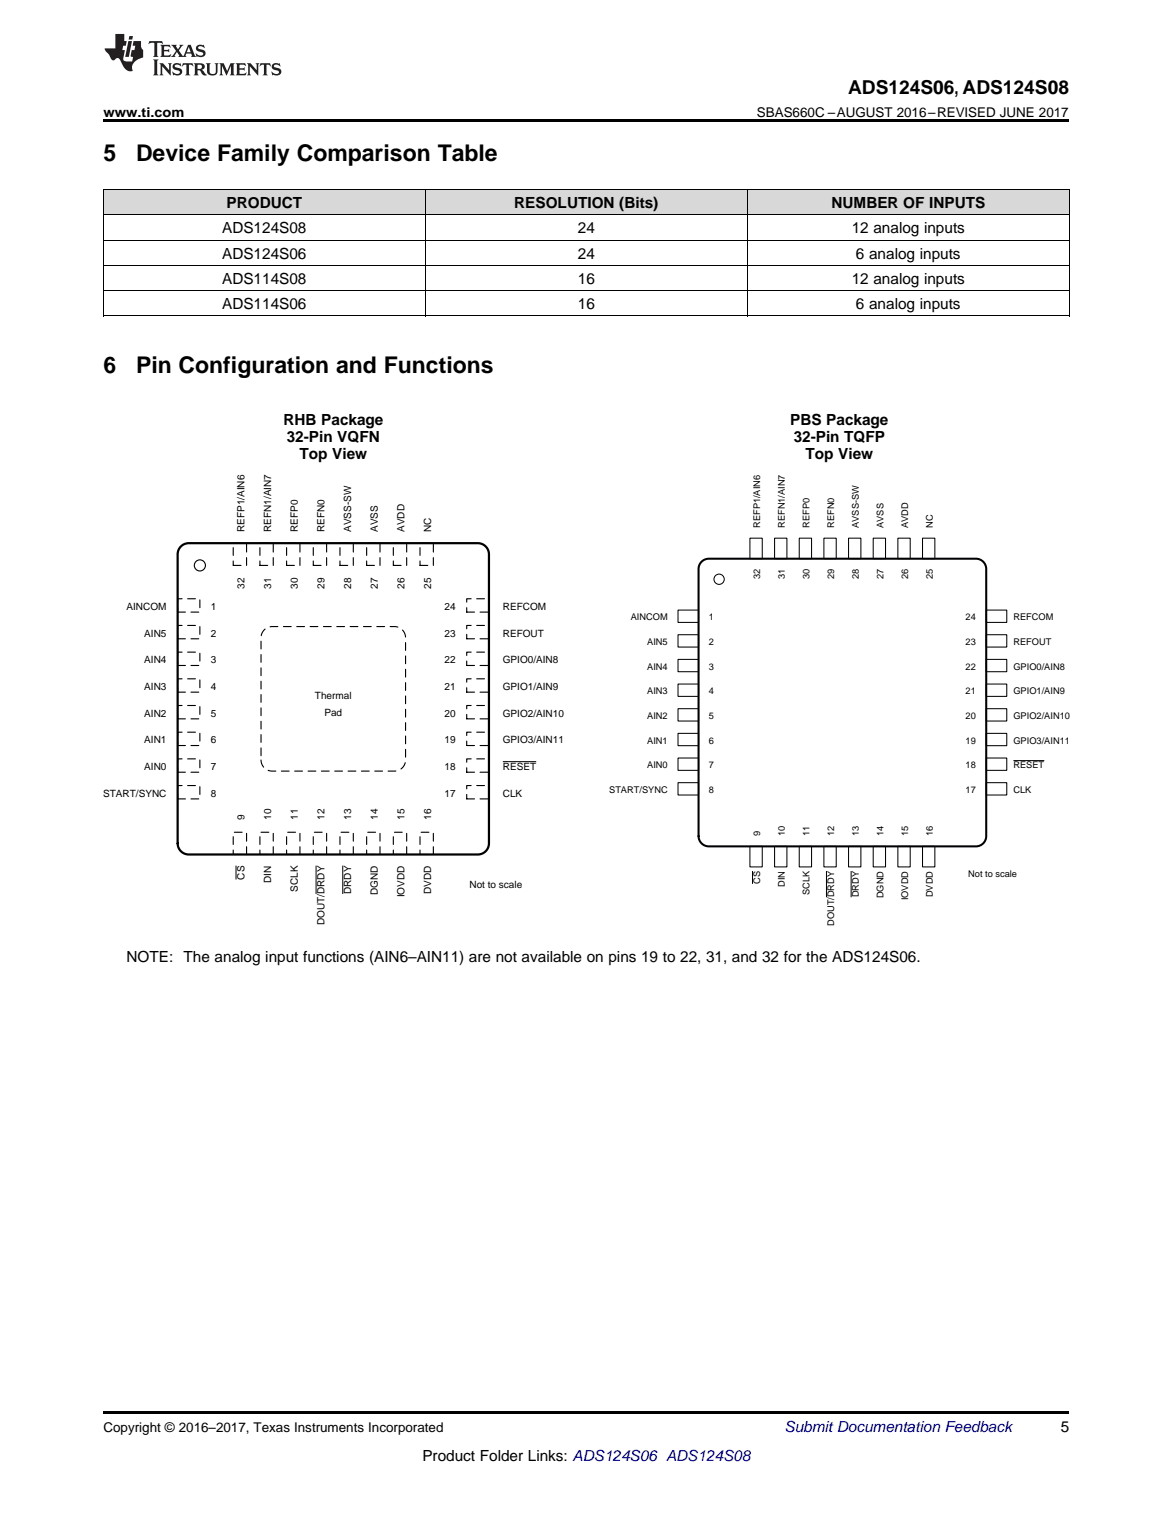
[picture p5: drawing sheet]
<svg xmlns="http://www.w3.org/2000/svg" width="216mm" height="279mm" viewBox="0 0 216 279" stroke-linecap="round" stroke-linejoin="round" font-family="sans-serif">
<g fill="#d8d8d8">
<path d="M19 34.9h59.3v4.7h-59.3z"/>
<path d="M78.3 34.9h59.3v4.7h-59.3z"/>
<path d="M137.6 34.9h59.2v4.7h-59.2z"/>
</g>
<path d="M19 259.7h177.8v.5h-177.8z" fill="#000"/>
<path d="M138 99.1h2.3v3.7h-2.3z" fill-rule="evenodd" fill="#fff"/>
<path d="M138 99.1h2.3v3.7h-2.3z" fill="none" stroke="#000" stroke-width=".19"/>
<path d="M138 155.8h2.3v3.8h-2.3z" fill-rule="evenodd" fill="#fff"/>
<path d="M138 155.8h2.3v3.8h-2.3z" fill="none" stroke="#000" stroke-width=".19"/>
<path d="M138.5 160.3v2.4" fill="none" stroke="#000" stroke-width=".18"/>
<path d="M124.8 112.3h3.8v2.3h-3.8z" fill-rule="evenodd" fill="#fff"/>
<path d="M124.8 112.3h3.8v2.3h-3.8z" fill="none" stroke="#000" stroke-width=".19"/>
<path d="M181.5 112.3h3.8v2.3h-3.8z" fill-rule="evenodd" fill="#fff"/>
<path d="M181.5 112.3h3.8v2.3h-3.8z" fill="none" stroke="#000" stroke-width=".19"/>
<path d="M142.6 99.1h2.2v3.7h-2.2z" fill-rule="evenodd" fill="#fff"/>
<path d="M142.6 99.1h2.2v3.7h-2.2z" fill="none" stroke="#000" stroke-width=".19"/>
<path d="M142.6 155.8h2.2v3.8h-2.2z" fill-rule="evenodd" fill="#fff"/>
<path d="M142.6 155.8h2.2v3.8h-2.2z" fill="none" stroke="#000" stroke-width=".19"/>
<path d="M124.8 116.8h3.8v2.3h-3.8z" fill-rule="evenodd" fill="#fff"/>
<path d="M124.8 116.8h3.8v2.3h-3.8z" fill="none" stroke="#000" stroke-width=".19"/>
<path d="M181.5 116.8h3.8v2.3h-3.8z" fill-rule="evenodd" fill="#fff"/>
<path d="M181.5 116.8h3.8v2.3h-3.8z" fill="none" stroke="#000" stroke-width=".19"/>
<path d="M147.1 99.1h2.3v3.7h-2.3z" fill-rule="evenodd" fill="#fff"/>
<path d="M147.1 99.1h2.3v3.7h-2.3z" fill="none" stroke="#000" stroke-width=".19"/>
<path d="M147.1 155.8h2.3v3.8h-2.3z" fill-rule="evenodd" fill="#fff"/>
<path d="M147.1 155.8h2.3v3.8h-2.3z" fill="none" stroke="#000" stroke-width=".19"/>
<path d="M124.8 121.4h3.8v2.2h-3.8z" fill-rule="evenodd" fill="#fff"/>
<path d="M124.8 121.4h3.8v2.2h-3.8z" fill="none" stroke="#000" stroke-width=".19"/>
<path d="M181.5 121.4h3.8v2.2h-3.8z" fill-rule="evenodd" fill="#fff"/>
<path d="M181.5 121.4h3.8v2.2h-3.8z" fill="none" stroke="#000" stroke-width=".19"/>
<path d="M151.6 99.1h2.3v3.7h-2.3z" fill-rule="evenodd" fill="#fff"/>
<path d="M151.6 99.1h2.3v3.7h-2.3z" fill="none" stroke="#000" stroke-width=".19"/>
<path d="M151.6 155.8h2.3v3.8h-2.3z" fill-rule="evenodd" fill="#fff"/>
<path d="M151.6 155.8h2.3v3.8h-2.3z" fill="none" stroke="#000" stroke-width=".19"/>
<path d="M152.1 160.3v4.8" fill="none" stroke="#000" stroke-width=".18"/>
<path d="M124.8 125.9h3.8v2.3h-3.8z" fill-rule="evenodd" fill="#fff"/>
<path d="M124.8 125.9h3.8v2.3h-3.8z" fill="none" stroke="#000" stroke-width=".19"/>
<path d="M181.5 125.9h3.8v2.3h-3.8z" fill-rule="evenodd" fill="#fff"/>
<path d="M181.5 125.9h3.8v2.3h-3.8z" fill="none" stroke="#000" stroke-width=".19"/>
<path d="M156.2 99.1h2.3v3.7h-2.3z" fill-rule="evenodd" fill="#fff"/>
<path d="M156.2 99.1h2.3v3.7h-2.3z" fill="none" stroke="#000" stroke-width=".19"/>
<path d="M156.2 155.8h2.3v3.8h-2.3z" fill-rule="evenodd" fill="#fff"/>
<path d="M156.2 155.8h2.3v3.8h-2.3z" fill="none" stroke="#000" stroke-width=".19"/>
<path d="M156.7 160.3v4.8" fill="none" stroke="#000" stroke-width=".18"/>
<path d="M124.8 130.4h3.8v2.3h-3.8z" fill-rule="evenodd" fill="#fff"/>
<path d="M124.8 130.4h3.8v2.3h-3.8z" fill="none" stroke="#000" stroke-width=".19"/>
<path d="M181.5 130.4h3.8v2.3h-3.8z" fill-rule="evenodd" fill="#fff"/>
<path d="M181.5 130.4h3.8v2.3h-3.8z" fill="none" stroke="#000" stroke-width=".19"/>
<path d="M160.7 99.1h2.3v3.7h-2.3z" fill-rule="evenodd" fill="#fff"/>
<path d="M160.7 99.1h2.3v3.7h-2.3z" fill="none" stroke="#000" stroke-width=".19"/>
<path d="M160.7 155.8h2.3v3.8h-2.3z" fill-rule="evenodd" fill="#fff"/>
<path d="M160.7 155.8h2.3v3.8h-2.3z" fill="none" stroke="#000" stroke-width=".19"/>
<path d="M124.8 135h3.8v2.3h-3.8z" fill-rule="evenodd" fill="#fff"/>
<path d="M124.8 135h3.8v2.3h-3.8z" fill="none" stroke="#000" stroke-width=".19"/>
<path d="M181.5 135h3.8v2.3h-3.8z" fill-rule="evenodd" fill="#fff"/>
<path d="M181.5 135h3.8v2.3h-3.8z" fill="none" stroke="#000" stroke-width=".19"/>
<path d="M165.3 99.1h2.2v3.7h-2.2z" fill-rule="evenodd" fill="#fff"/>
<path d="M165.3 99.1h2.2v3.7h-2.2z" fill="none" stroke="#000" stroke-width=".19"/>
<path d="M165.3 155.8h2.2v3.8h-2.2z" fill-rule="evenodd" fill="#fff"/>
<path d="M165.3 155.8h2.2v3.8h-2.2z" fill="none" stroke="#000" stroke-width=".19"/>
<path d="M124.8 139.5h3.8v2.3h-3.8z" fill-rule="evenodd" fill="#fff"/>
<path d="M124.8 139.5h3.8v2.3h-3.8z" fill="none" stroke="#000" stroke-width=".19"/>
<path d="M181.5 139.5h3.8v2.3h-3.8z" fill-rule="evenodd" fill="#fff"/>
<path d="M181.5 139.5h3.8v2.3h-3.8z" fill="none" stroke="#000" stroke-width=".19"/>
<path d="M186.5 140h5.7" fill="none" stroke="#000" stroke-width=".18"/>
<path d="M169.8 99.1h2.3v3.7h-2.3z" fill-rule="evenodd" fill="#fff"/>
<path d="M169.8 99.1h2.3v3.7h-2.3z" fill="none" stroke="#000" stroke-width=".19"/>
<path d="M169.8 155.8h2.3v3.8h-2.3z" fill-rule="evenodd" fill="#fff"/>
<path d="M169.8 155.8h2.3v3.8h-2.3z" fill="none" stroke="#000" stroke-width=".19"/>
<path d="M124.8 144.1h3.8v2.2h-3.8z" fill-rule="evenodd" fill="#fff"/>
<path d="M124.8 144.1h3.8v2.2h-3.8z" fill="none" stroke="#000" stroke-width=".19"/>
<path d="M181.5 144.1h3.8v2.2h-3.8z" fill-rule="evenodd" fill="#fff"/>
<g fill="none" stroke="#000" stroke-width=".19">
<path d="M181.5 144.1h3.8v2.2h-3.8z"/>
<circle cx="132.4" cy="106.6" r=".95"/>
</g>
<path d="M129.1 103.4l.9-.5 .5-.1h49.1a1.89 1.89 0 0 1 1.9 1.9v49.2a1.89 1.89 0 0 1-1.9 1.9h-49.1a1.89 1.89 0 0 1-1.9-1.9v-49.2v-.5z" fill="none" stroke="#000" stroke-width=".38"/>
<path d="M42.9 100h2.5v4.1h-2.5z" fill-rule="evenodd" fill="#fff"/>
<path d="M42.9 100h2.5v4.1h-2.5z" fill="none" stroke="#000" stroke-width=".2" stroke-dasharray="1.4 1"/>
<path d="M42.9 153.2h2.5v4.1h-2.5z" fill-rule="evenodd" fill="#fff"/>
<path d="M42.9 153.2h2.5v4.1h-2.5z" fill="none" stroke="#000" stroke-width=".2" stroke-dasharray="1.4 1"/>
<path d="M43.4 159.3v2.6" fill="none" stroke="#000" stroke-width=".18"/>
<path d="M32.7 110.2h4.1v2.5h-4.1z" fill-rule="evenodd" fill="#fff"/>
<path d="M32.7 110.2h4.1v2.5h-4.1z" fill="none" stroke="#000" stroke-width=".2" stroke-dasharray="1.4 1"/>
<path d="M85.9 110.2h4.1v2.5h-4.1z" fill-rule="evenodd" fill="#fff"/>
<path d="M85.9 110.2h4.1v2.5h-4.1z" fill="none" stroke="#000" stroke-width=".2" stroke-dasharray="1.4 1"/>
<path d="M47.8 100h2.5v4.1h-2.5z" fill-rule="evenodd" fill="#fff"/>
<path d="M47.8 100h2.5v4.1h-2.5z" fill="none" stroke="#000" stroke-width=".2" stroke-dasharray="1.4 1"/>
<path d="M47.8 153.2h2.5v4.1h-2.5z" fill-rule="evenodd" fill="#fff"/>
<path d="M47.8 153.2h2.5v4.1h-2.5z" fill="none" stroke="#000" stroke-width=".2" stroke-dasharray="1.4 1"/>
<path d="M32.7 115.1h4.1v2.5h-4.1z" fill-rule="evenodd" fill="#fff"/>
<path d="M32.7 115.1h4.1v2.5h-4.1z" fill="none" stroke="#000" stroke-width=".2" stroke-dasharray="1.4 1"/>
<path d="M85.9 115.1h4.1v2.5h-4.1z" fill-rule="evenodd" fill="#fff"/>
<path d="M85.9 115.1h4.1v2.5h-4.1z" fill="none" stroke="#000" stroke-width=".2" stroke-dasharray="1.4 1"/>
<path d="M52.8 100h2.4v4.1h-2.4z" fill-rule="evenodd" fill="#fff"/>
<path d="M52.8 100h2.4v4.1h-2.4z" fill="none" stroke="#000" stroke-width=".2" stroke-dasharray="1.4 1"/>
<path d="M52.8 153.2h2.4v4.1h-2.4z" fill-rule="evenodd" fill="#fff"/>
<path d="M52.8 153.2h2.4v4.1h-2.4z" fill="none" stroke="#000" stroke-width=".2" stroke-dasharray="1.4 1"/>
<path d="M32.7 120h4.1v2.5h-4.1z" fill-rule="evenodd" fill="#fff"/>
<path d="M32.7 120h4.1v2.5h-4.1z" fill="none" stroke="#000" stroke-width=".2" stroke-dasharray="1.4 1"/>
<path d="M85.9 120h4.1v2.5h-4.1z" fill-rule="evenodd" fill="#fff"/>
<path d="M85.9 120h4.1v2.5h-4.1z" fill="none" stroke="#000" stroke-width=".2" stroke-dasharray="1.4 1"/>
<path d="M57.7 100h2.4v4.1h-2.4z" fill-rule="evenodd" fill="#fff"/>
<path d="M57.7 100h2.4v4.1h-2.4z" fill="none" stroke="#000" stroke-width=".2" stroke-dasharray="1.4 1"/>
<path d="M57.7 153.2h2.4v4.1h-2.4z" fill-rule="evenodd" fill="#fff"/>
<path d="M57.7 153.2h2.4v4.1h-2.4z" fill="none" stroke="#000" stroke-width=".2" stroke-dasharray="1.4 1"/>
<path d="M58.2 159.3v5.2" fill="none" stroke="#000" stroke-width=".18"/>
<path d="M32.7 124.9h4.1v2.5h-4.1z" fill-rule="evenodd" fill="#fff"/>
<path d="M32.7 124.9h4.1v2.5h-4.1z" fill="none" stroke="#000" stroke-width=".2" stroke-dasharray="1.4 1"/>
<path d="M85.9 124.9h4.1v2.5h-4.1z" fill-rule="evenodd" fill="#fff"/>
<path d="M85.9 124.9h4.1v2.5h-4.1z" fill="none" stroke="#000" stroke-width=".2" stroke-dasharray="1.4 1"/>
<path d="M62.6 100h2.4v4.1h-2.4z" fill-rule="evenodd" fill="#fff"/>
<path d="M62.6 100h2.4v4.1h-2.4z" fill="none" stroke="#000" stroke-width=".2" stroke-dasharray="1.4 1"/>
<path d="M62.6 153.2h2.4v4.1h-2.4z" fill-rule="evenodd" fill="#fff"/>
<path d="M62.6 153.2h2.4v4.1h-2.4z" fill="none" stroke="#000" stroke-width=".2" stroke-dasharray="1.4 1"/>
<path d="M63.1 159.3v5.2" fill="none" stroke="#000" stroke-width=".18"/>
<path d="M32.7 129.9h4.1v2.4h-4.1z" fill-rule="evenodd" fill="#fff"/>
<path d="M32.7 129.9h4.1v2.4h-4.1z" fill="none" stroke="#000" stroke-width=".2" stroke-dasharray="1.4 1"/>
<path d="M85.9 129.9h4.1v2.4h-4.1z" fill-rule="evenodd" fill="#fff"/>
<path d="M85.9 129.9h4.1v2.4h-4.1z" fill="none" stroke="#000" stroke-width=".2" stroke-dasharray="1.4 1"/>
<path d="M67.5 100h2.4v4.1h-2.4z" fill-rule="evenodd" fill="#fff"/>
<path d="M67.5 100h2.4v4.1h-2.4z" fill="none" stroke="#000" stroke-width=".2" stroke-dasharray="1.4 1"/>
<path d="M67.5 153.2h2.4v4.1h-2.4z" fill-rule="evenodd" fill="#fff"/>
<path d="M67.5 153.2h2.4v4.1h-2.4z" fill="none" stroke="#000" stroke-width=".2" stroke-dasharray="1.4 1"/>
<path d="M32.7 134.8h4.1v2.4h-4.1z" fill-rule="evenodd" fill="#fff"/>
<path d="M32.7 134.8h4.1v2.4h-4.1z" fill="none" stroke="#000" stroke-width=".2" stroke-dasharray="1.4 1"/>
<path d="M85.9 134.8h4.1v2.4h-4.1z" fill-rule="evenodd" fill="#fff"/>
<path d="M85.9 134.8h4.1v2.4h-4.1z" fill="none" stroke="#000" stroke-width=".2" stroke-dasharray="1.4 1"/>
<path d="M72.4 100h2.5v4.1h-2.5z" fill-rule="evenodd" fill="#fff"/>
<path d="M72.4 100h2.5v4.1h-2.5z" fill="none" stroke="#000" stroke-width=".2" stroke-dasharray="1.4 1"/>
<path d="M72.4 153.2h2.5v4.1h-2.5z" fill-rule="evenodd" fill="#fff"/>
<path d="M72.4 153.2h2.5v4.1h-2.5z" fill="none" stroke="#000" stroke-width=".2" stroke-dasharray="1.4 1"/>
<path d="M32.7 139.7h4.1v2.4h-4.1z" fill-rule="evenodd" fill="#fff"/>
<path d="M32.7 139.7h4.1v2.4h-4.1z" fill="none" stroke="#000" stroke-width=".2" stroke-dasharray="1.4 1"/>
<path d="M85.9 139.7h4.1v2.4h-4.1z" fill-rule="evenodd" fill="#fff"/>
<path d="M85.9 139.7h4.1v2.4h-4.1z" fill="none" stroke="#000" stroke-width=".2" stroke-dasharray="1.4 1"/>
<path d="M92.6 140.2h6.1" fill="none" stroke="#000" stroke-width=".18"/>
<path d="M77.3 100h2.5v4.1h-2.5z" fill-rule="evenodd" fill="#fff"/>
<path d="M77.3 100h2.5v4.1h-2.5z" fill="none" stroke="#000" stroke-width=".2" stroke-dasharray="1.4 1"/>
<path d="M77.3 153.2h2.5v4.1h-2.5z" fill-rule="evenodd" fill="#fff"/>
<path d="M77.3 153.2h2.5v4.1h-2.5z" fill="none" stroke="#000" stroke-width=".2" stroke-dasharray="1.4 1"/>
<path d="M32.7 144.6h4.1v2.4h-4.1z" fill-rule="evenodd" fill="#fff"/>
<path d="M32.7 144.6h4.1v2.4h-4.1z" fill="none" stroke="#000" stroke-width=".2" stroke-dasharray="1.4 1"/>
<path d="M85.9 144.6h4.1v2.4h-4.1z" fill-rule="evenodd" fill="#fff"/>
<path d="M85.9 144.6h4.1v2.4h-4.1z" fill="none" stroke="#000" stroke-width=".2" stroke-dasharray="1.4 1"/>
<circle cx="36.8" cy="104.1" r="1.02" fill="none" stroke="#000" stroke-width=".2"/>
<path d="M33.3 100.6l.9-.6h.5h53.2a2.05 2.05 0 0 1 2.1 2v53.2a2.05 2.05 0 0 1-2.1 2.1h-53.2a2.05 2.05 0 0 1-2-2.1v-53.2l.1-.5z" fill="none" stroke="#000" stroke-width=".41"/>
<path d="M48.6 115.9l.9-.5 .6-.1h22.5a2.05 2.05 0 0 1 2 2.1v22.5a2.05 2.05 0 0 1-2 2h-22.5a2.05 2.05 0 0 1-2.1-2v-22.5l.1-.6z" fill-rule="evenodd" fill="#fff"/>
<path d="M48.6 115.9l.9-.5 .6-.1h22.5a2.05 2.05 0 0 1 2 2.1v22.5a2.05 2.05 0 0 1-2 2h-22.5a2.05 2.05 0 0 1-2.1-2v-22.5l.1-.6z" fill="none" stroke="#000" stroke-width=".2" stroke-dasharray="1.4 1"/>
<path d="M19 39.5h177.8M19 34.9h177.8M19.1 34.9v23.3M78.3 34.9v23.3M137.5 34.9v23.3M196.8 34.9v23.3M19 58.2h177.8M19 53.5h177.8M19 48.8h177.8M19 44.2h177.8" fill="none" stroke="#000" stroke-width=".18"/>
<path d="M19 22h177.8v.5h-177.8zM19 58.2h.2zM137.5 58.2h.1zM196.7 58.2h.1z" fill="#000"/>
<g fill="#231f20">
<path d="M27.5 7.6l-.1 .5a.77 .77 0 0 1 1-.1v2.1l-.2 .4h1l-.3-.4 .1-2.2a.99 .99 0 0 1 1 .2l-.2-.5zM29.5 8.3l.2 .3v1.5l-.2 .4h1.8l.2-.6a1.12 1.12 0 0 1-1.3 .3v-.8h.6l.3 .2v-.6l-.3 .2h-.6v-.5l.2-.2a.96 .96 0 0 1 1 .3l-.2-.5zM31.5 8.3l.9 1.1-.9 1.1h.8l-.2-.2 .5-.7 .4 .7-.2 .2h1.5l-.1-.2 .1-.4h.9l.1 .4-.2 .2h1l-.3-.3-.7-1.9h-.5l-.9 2-.8-1 .9-1h-.8l.1 .1v.2l-.3 .5-.4-.6 .2-.2zM34.7 8.6l.4 1h-.7zM36.3 8.4a.63 .63 0 0 0-.2 .7 .63 .63 0 0 0 .6 .4l.6 .2 .1 .2a.75 .75 0 0 1-.7 .4 .75 .75 0 0 1-.6-.5l.1 .7 .2-.1a.89 .89 0 0 0 1 0 .89 .89 0 0 0 .4-.9 1.4 1.4 0 0 0-1.2-.5l-.1-.4a1.04 1.04 0 0 1 1.2 .2l-.2-.5-.1 .1-.5-.2zM28.2 10.9l.2 .4v2.2l-.2 .4h1l-.3-.4v-2.2l.3-.4zM29.3 11.6l.3 .4v1.5l-.3 .4h.8l-.2-.4v-1.3l1.5 1.7v-1.9l.2-.4h-.7l.2 .4v.9l-1.1-1.3zM32 11.8a.62 .62 0 0 0-.2 .7 .62 .62 0 0 0 .6 .4l.6 .1 .1 .3a.76 .76 0 0 1-.7 .3 .76 .76 0 0 1-.6-.4l.1 .7 .2-.1a.89 .89 0 0 0 1 0 .89 .89 0 0 0 .4-.9 1.4 1.4 0 0 0-1.2-.5l-.1-.4a1.04 1.04 0 0 1 1.2 .2l-.2-.6-.1 .1-.5-.1zM33.7 11.6l-.2 .6a.61 .61 0 0 1 .8-.3v1.6l-.2 .4h.9l-.2-.4v-1.6a.63 .63 0 0 1 .8 .3l-.2-.6zM35.6 11.6l.3 .4v1.5l-.3 .4h1l-.2-.2v-.8l.4 .1 .1 .1a.76 .76 0 0 0 1.2 .7l-1-1a.58 .58 0 0 0 .6-.5 .58 .58 0 0 0-.5-.6zM36.4 11.9h.1a.45 .45 0 0 1 .5 .1 .45 .45 0 0 1 .1 .5l-.1 .1-.6 .1zM37.9 11.6l.2 .2a2.17 2.17 0 0 0 .3 1.9 .99 .99 0 0 0 1.6-.6v-1.1l.2-.4h-.7l.2 .2a1.92 1.92 0 0 1-.2 1.8 .6 .6 0 0 1-.9-.5v-1.1l.2-.4zM40.4 11.6l.2 .4v1.5l-.2 .4h.7l-.2-.4v-1.4l.8 1.8 .8-1.8v1.4l-.2 .4h.9l-.2-.4v-1.5l.2-.4h-.8l-.6 1.5-.6-1.5zM43.4 11.6l.2 .4v1.5l-.2 .4h1.8l.2-.6a1.12 1.12 0 0 1-1.3 .3v-.8h.5l.4 .2v-.6l-.4 .2h-.5v-.6l.2-.1a.96 .96 0 0 1 .9 .3l-.1-.6zM45.5 11.6l.2 .4v1.5l-.2 .4h.7l-.2-.4v-1.3l1.5 1.7v-1.9l.2-.4h-.7l.2 .4v.9l-1.1-1.3zM47.9 11.6l-.1 .6a.61 .61 0 0 1 .8-.3v1.6l-.3 .4h1l-.3-.4 .1-1.6a.63 .63 0 0 1 .7 .3l-.1-.6zM50.2 11.8a.62 .62 0 0 0-.2 .7 .62 .62 0 0 0 .6 .4l.6 .1 .2 .3a.76 .76 0 0 1-.8 .3 .76 .76 0 0 1-.6-.4l.1 .7 .2-.1a.89 .89 0 0 0 1 0 .89 .89 0 0 0 .4-.9 1.4 1.4 0 0 0-1.2-.5l-.1-.4a1.04 1.04 0 0 1 1.2 .2l-.1-.6-.2 .1-.5-.1z"/>
<path d="M21.2 6.3v2.6h-1.9l.1 .4 .7 .9a.91 .91 0 0 0 1 .8 .56 .56 0 0 1 .5-.3 .56 .56 0 0 1 .5 .3l.4 .8a1.53 1.53 0 0 0 1.9 1.2 1.54 1.54 0 0 1 1-2.1l.9-.3v-1.4a1.52 1.52 0 0 1-.3-1.6h-1.4l-.2 .8h.5l-.2 .8h-.4l-.2 1v.2l.4 .1-.2 .8a1.93 1.93 0 0 1-1.6-.3l.3-1.8h-.5l.2-.8h.4l.2-.8h-.4v-1.3zM23.6 7.6l-.6 2.9h.7l.6-2.9zM23.8 6.6l-.1 .7h.6l.2-.7z"/>
</g>
<g font-size="4.2">
<text x="19" y="29.6">5</text>
<text x="25" y="29.6">Device Family Comparison Table</text>
<text x="19" y="68.7">6</text>
<text x="25" y="68.7">Pin Configuration and Functions</text>
</g>
<text font-size="3.5" x="156.1" y="17.3">ADS124S06, ADS124S08</text>
<g font-size="2.8">
<text x="41.7" y="38.3">PRODUCT</text>
<text x="94.7" y="38.3">RESOLUTION (Bits)</text>
<text x="153" y="38.3">NUMBER OF INPUTS</text>
<text x="40.9" y="43">ADS124S08</text>
<text x="40.9" y="47.6">ADS124S06</text>
<text x="106.4" y="43">24</text>
<text x="106.4" y="47.6">24</text>
<text x="156.8" y="43">12 analog inputs</text>
<text x="157.6" y="47.6">6 analog inputs</text>
<text x="40.9" y="52.3">ADS114S08</text>
<text x="106.4" y="52.3">16</text>
<text x="156.8" y="52.3">12 analog inputs</text>
<text x="40.9" y="56.9">ADS114S06</text>
<text x="106.4" y="56.9">16</text>
<text x="157.6" y="56.9">6 analog inputs</text>
<text x="52.2" y="78.2">RHB Package</text>
<text x="52.8" y="81.4">32-Pin VQFN</text>
<text x="145.5" y="78.2">PBS Package</text>
<text x="146.1" y="81.4">32-Pin TQFP</text>
<text x="55.1" y="84.5">Top View</text>
<text x="148.3" y="84.6">Top View</text>
<text x="23.3" y="177">NOTE: The analog input functions (AIN6–AIN11) are not available on pins 19 to 22, 31, and 32 for the ADS124S06.</text>
<text x="195.3" y="263.6">5</text>
<text x="77.8" y="268.9">Product Folder Links: ADS124S06 ADS124S08</text>
</g>
<text font-size="2.8" fill="#0000c8" x="144.4" y="263.6">Submit Documentation Feedback</text>
<g font-size="2.5">
<text x="19" y="21.4">www.ti.com</text>
<text x="139.3" y="21.4">SBAS660C –AUGUST 2016–REVISED JUNE 2017</text>
<text x="19" y="263.6">Copyright © 2016–2017, Texas Instruments Incorporated</text>
</g>
<g font-size="1.8">
<text x="45" y="97.9" transform="rotate(-90 45 97.9)">REFP1/AIN6</text>
<text x="49.9" y="97.9" transform="rotate(-90 49.9 97.9)">REFN1/AIN7</text>
<text x="54.8" y="97.9" transform="rotate(-90 54.8 97.9)">REFP0</text>
<text x="59.7" y="97.9" transform="rotate(-90 59.7 97.9)">REFN0</text>
<text x="64.6" y="97.9" transform="rotate(-90 64.6 97.9)">AVSS-SW</text>
<text x="69.5" y="97.9" transform="rotate(-90 69.5 97.9)">AVSS</text>
<text x="74.4" y="97.9" transform="rotate(-90 74.4 97.9)">AVDD</text>
<text x="79.4" y="97.9" transform="rotate(-90 79.4 97.9)">NC</text>
<text x="23.3" y="112.3">AINCOM</text>
<text x="38.8" y="112.3">1</text>
<text x="45" y="108.4" transform="rotate(-90 45 108.4)">32</text>
<text x="49.9" y="108.4" transform="rotate(-90 49.9 108.4)">31</text>
<text x="54.8" y="108.4" transform="rotate(-90 54.8 108.4)">30</text>
<text x="59.7" y="108.4" transform="rotate(-90 59.7 108.4)">29</text>
<text x="64.6" y="108.4" transform="rotate(-90 64.6 108.4)">28</text>
<text x="69.5" y="108.4" transform="rotate(-90 69.5 108.4)">27</text>
<text x="74.4" y="108.4" transform="rotate(-90 74.4 108.4)">26</text>
<text x="79.4" y="108.4" transform="rotate(-90 79.4 108.4)">25</text>
<text x="81.8" y="112.3">24</text>
<text x="92.6" y="112.3">REFCOM</text>
<text x="26.6" y="117.2">AIN5</text>
<text x="38.8" y="117.2">2</text>
<text x="81.8" y="117.2">23</text>
<text x="92.6" y="117.2">REFOUT</text>
<text x="26.6" y="122.1">AIN4</text>
<text x="38.8" y="122.1">3</text>
<text x="81.8" y="122.1">22</text>
<text x="92.6" y="122.1">GPIO0/AIN8</text>
<text x="26.6" y="127">AIN3</text>
<text x="26.6" y="131.9">AIN2</text>
<text x="38.8" y="127">4</text>
<text x="38.8" y="131.9">5</text>
<text x="58" y="128.6">Thermal</text>
<text x="59.7" y="131.7">Pad</text>
<text x="81.8" y="127">21</text>
<text x="81.8" y="131.9">20</text>
<text x="92.6" y="127">GPIO1/AIN9</text>
<text x="92.6" y="131.9">GPIO2/AIN10</text>
<text x="26.6" y="136.8">AIN1</text>
<text x="38.8" y="136.8">6</text>
<text x="81.8" y="136.8">19</text>
<text x="92.6" y="136.8">GPIO3/AIN11</text>
<text x="26.6" y="141.7">AIN0</text>
<text x="38.8" y="141.7">7</text>
<text x="81.8" y="141.7">18</text>
<text x="92.6" y="141.7">RESET</text>
<text x="19" y="146.6">START/SYNC</text>
<text x="38.8" y="146.6">8</text>
<text x="81.8" y="146.6">17</text>
<text x="92.6" y="146.6">CLK</text>
<text x="45" y="150.9" transform="rotate(-90 45 150.9)">9</text>
<text x="49.9" y="150.9" transform="rotate(-90 49.9 150.9)">10</text>
<text x="54.8" y="150.9" transform="rotate(-90 54.8 150.9)">11</text>
<text x="59.7" y="150.9" transform="rotate(-90 59.7 150.9)">12</text>
<text x="64.6" y="150.9" transform="rotate(-90 64.6 150.9)">13</text>
<text x="69.5" y="150.9" transform="rotate(-90 69.5 150.9)">14</text>
<text x="74.4" y="150.9" transform="rotate(-90 74.4 150.9)">15</text>
<text x="79.4" y="150.9" transform="rotate(-90 79.4 150.9)">16</text>
<text x="45" y="161.9" transform="rotate(-90 45 161.9)">CS</text>
<text x="49.9" y="162.5" transform="rotate(-90 49.9 162.5)">DIN</text>
<text x="54.8" y="164.1" transform="rotate(-90 54.8 164.1)">SCLK</text>
<text x="64.6" y="164.5" transform="rotate(-90 64.6 164.5)">DRDY</text>
<text x="69.5" y="164.7" transform="rotate(-90 69.5 164.7)">DGND</text>
<text x="74.4" y="165.2" transform="rotate(-90 74.4 165.2)">IOVDD</text>
<text x="79.4" y="164.5" transform="rotate(-90 79.4 164.5)">DVDD</text>
<text x="86.4" y="163.4">Not to scale</text>
<text x="59.7" y="170.3" transform="rotate(-90 59.7 170.3)">DOUT/DRDY</text>
</g>
<g font-size="1.7">
<text x="139.9" y="97.2" transform="rotate(-90 139.9 97.2)">REFP1/AIN6</text>
<text x="144.5" y="97.2" transform="rotate(-90 144.5 97.2)">REFN1/AIN7</text>
<text x="149" y="97.2" transform="rotate(-90 149 97.2)">REFP0</text>
<text x="153.5" y="97.2" transform="rotate(-90 153.5 97.2)">REFN0</text>
<text x="158.1" y="97.2" transform="rotate(-90 158.1 97.2)">AVSS-SW</text>
<text x="162.6" y="97.2" transform="rotate(-90 162.6 97.2)">AVSS</text>
<text x="167.2" y="97.2" transform="rotate(-90 167.2 97.2)">AVDD</text>
<text x="171.7" y="97.2" transform="rotate(-90 171.7 97.2)">NC</text>
<text x="139.9" y="106.6" transform="rotate(-90 139.9 106.6)">32</text>
<text x="144.5" y="106.6" transform="rotate(-90 144.5 106.6)">31</text>
<text x="149" y="106.6" transform="rotate(-90 149 106.6)">30</text>
<text x="153.5" y="106.6" transform="rotate(-90 153.5 106.6)">29</text>
<text x="158.1" y="106.6" transform="rotate(-90 158.1 106.6)">28</text>
<text x="162.6" y="106.6" transform="rotate(-90 162.6 106.6)">27</text>
<text x="167.2" y="106.6" transform="rotate(-90 167.2 106.6)">26</text>
<text x="171.7" y="106.6" transform="rotate(-90 171.7 106.6)">25</text>
<text x="116.1" y="114.2">AINCOM</text>
<text x="119.1" y="118.7">AIN5</text>
<text x="130.5" y="114.2">1</text>
<text x="130.5" y="118.7">2</text>
<text x="177.7" y="114.2">24</text>
<text x="177.7" y="118.7">23</text>
<text x="186.5" y="114.2">REFCOM</text>
<text x="186.5" y="118.7">REFOUT</text>
<text x="119.1" y="123.3">AIN4</text>
<text x="130.5" y="123.3">3</text>
<text x="177.7" y="123.3">22</text>
<text x="186.5" y="123.3">GPIO0/AIN8</text>
<text x="119.1" y="127.8">AIN3</text>
<text x="130.5" y="127.8">4</text>
<text x="177.7" y="127.8">21</text>
<text x="186.5" y="127.8">GPIO1/AIN9</text>
<text x="119.1" y="132.3">AIN2</text>
<text x="119.1" y="136.9">AIN1</text>
<text x="130.5" y="132.3">5</text>
<text x="130.5" y="136.9">6</text>
<text x="177.7" y="132.3">20</text>
<text x="177.7" y="136.9">19</text>
<text x="186.5" y="132.3">GPIO2/AIN10</text>
<text x="186.5" y="136.9">GPIO3/AIN11</text>
<text x="119.1" y="141.4">AIN0</text>
<text x="130.5" y="141.4">7</text>
<text x="177.7" y="141.4">18</text>
<text x="186.5" y="141.4">RESET</text>
<text x="112.1" y="145.9">START/SYNC</text>
<text x="130.5" y="145.9">8</text>
<text x="177.7" y="145.9">17</text>
<text x="186.5" y="145.9">CLK</text>
<text x="139.9" y="153.9" transform="rotate(-90 139.9 153.9)">9</text>
<text x="144.5" y="153.9" transform="rotate(-90 144.5 153.9)">10</text>
<text x="149" y="153.9" transform="rotate(-90 149 153.9)">11</text>
<text x="153.5" y="153.9" transform="rotate(-90 153.5 153.9)">12</text>
<text x="158.1" y="153.9" transform="rotate(-90 158.1 153.9)">13</text>
<text x="162.6" y="153.9" transform="rotate(-90 162.6 153.9)">14</text>
<text x="167.2" y="153.9" transform="rotate(-90 167.2 153.9)">15</text>
<text x="171.7" y="153.9" transform="rotate(-90 171.7 153.9)">16</text>
<text x="178.2" y="161.5">Not to scale</text>
<text x="139.9" y="162.7" transform="rotate(-90 139.9 162.7)">CS</text>
<text x="144.5" y="163.3" transform="rotate(-90 144.5 163.3)">DIN</text>
<text x="149" y="164.8" transform="rotate(-90 149 164.8)">SCLK</text>
<text x="158.1" y="165.1" transform="rotate(-90 158.1 165.1)">DRDY</text>
<text x="162.6" y="165.3" transform="rotate(-90 162.6 165.3)">DGND</text>
<text x="167.2" y="165.7" transform="rotate(-90 167.2 165.7)">IOVDD</text>
<text x="171.7" y="165.1" transform="rotate(-90 171.7 165.1)">DVDD</text>
<text x="153.5" y="170.4" transform="rotate(-90 153.5 170.4)">DOUT/DRDY</text>
</g>
</svg>
